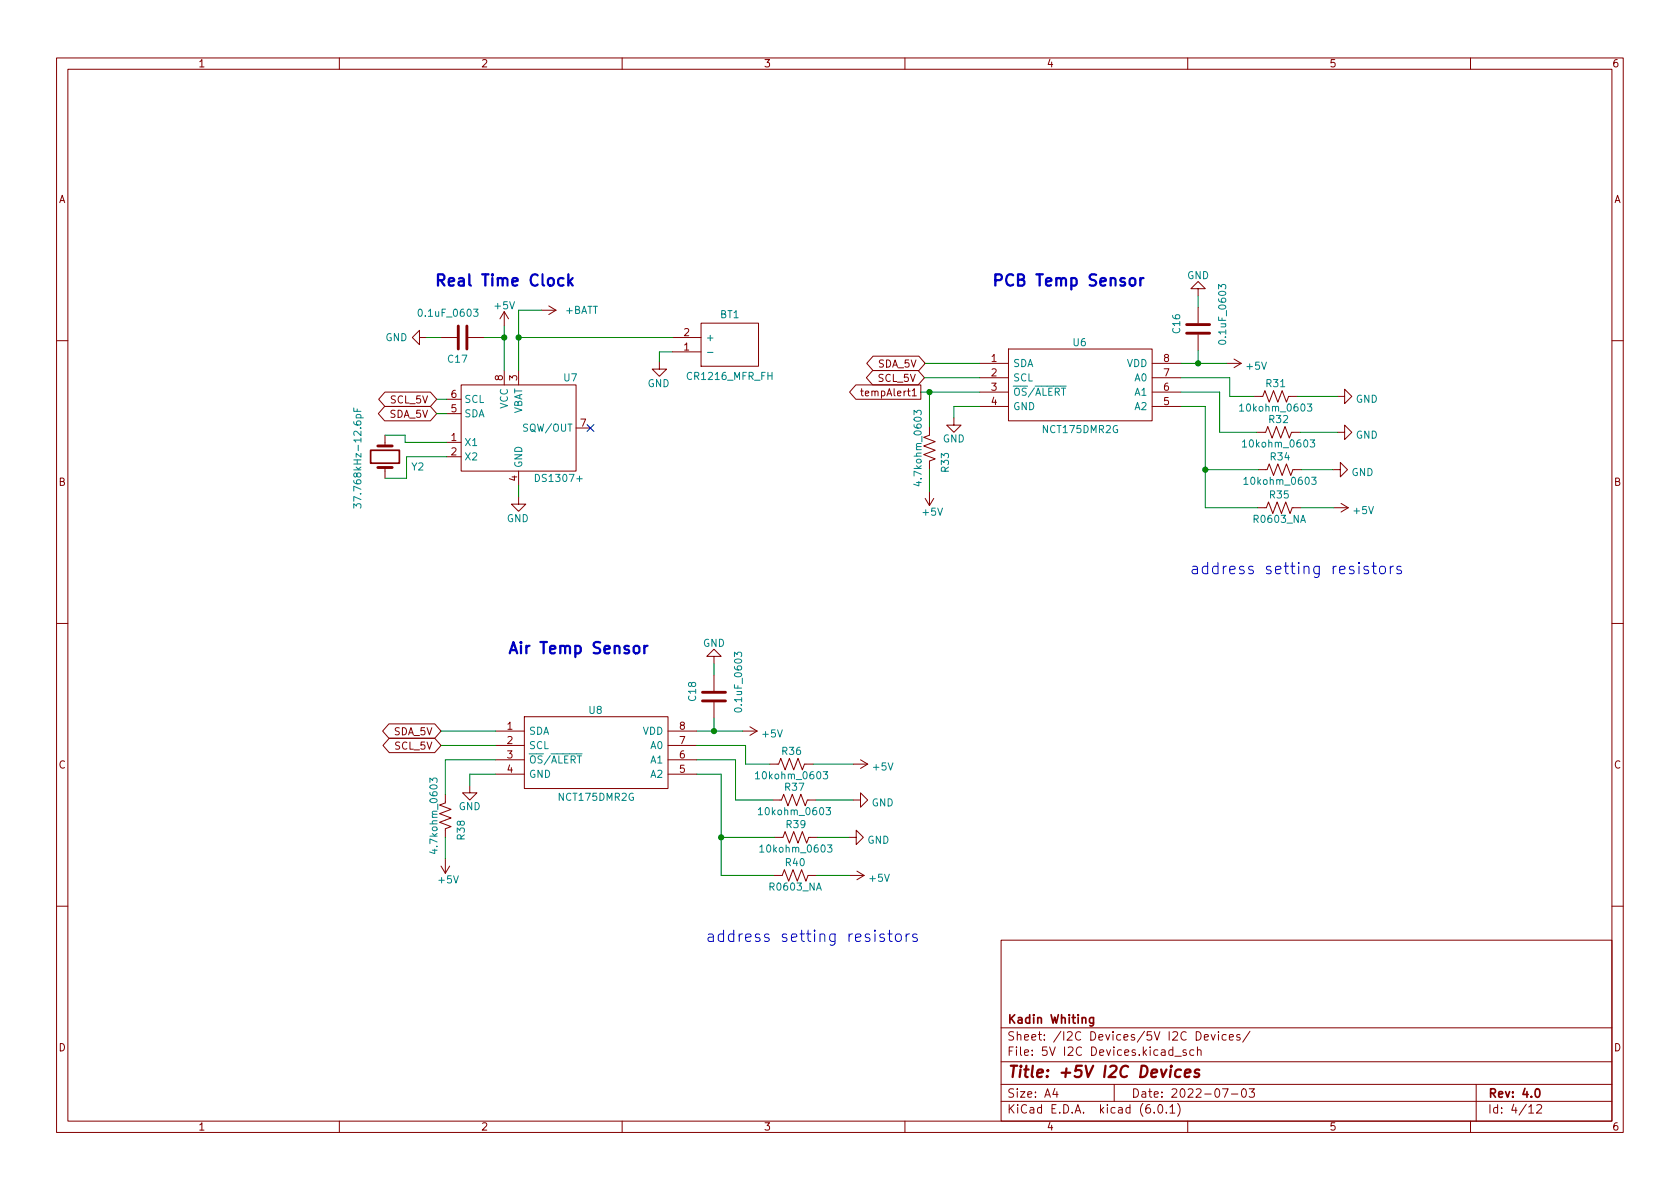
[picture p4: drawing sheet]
<svg xmlns="http://www.w3.org/2000/svg" width="297mm" height="210mm" viewBox="0 0 297 210" stroke-linecap="round" stroke-linejoin="round" font-family="sans-serif">
<g fill="none" stroke="#840000" stroke-width=".18">
<path d="M10 10.2h277v190.1h-277zM12 12.2h273v186.1h-273zM60 10.2v2M110 10.2v2M160 10.2v2M210 10.2v2M260 10.2v2M74.2 59.7v-1.3l-1.3 1.3 1.3 1.3v-1.3h1.2M78 59.7h2.8M82.8 59.7h2.8M89.2 55.1l-.8 1.3M89.2 55.1v2.6"/>
<path d="M89.2 55.1l.7 1.3M95.8 54.9h2.5M97 54.1l1.3 .8M98.3 54.9l-1.3 .7M118.9 59.7h5.1M124 57.1h10.1v7.7h-10.1zM211.8 51h1.3l-1.3-1.2-1.2 1.2h1.2v1.3M211.8 54.4v2.7M211.8 59.2v2.8M10 60.2h2M68 71.9h8.1l1.1 1.2-1.1 1.3h-8.1l-1.1-1.3zM68.1 69.3h8l1.1 1.3-1.1 1.3h-8l-1.2-1.3z"/>
<path d="M68.1 77v1.9M79 78.2h2.5M79 73.1h2.5M79 70.6h2.5M81.5 68.1h20.4v15.2h-20.4zM89.2 65.5v2.6M91.7 65.5v2.6M101.9 75.7h2.5M116.6 64v1.3h1.3l-1.3 1.2-1.3-1.2h1.3M118.9 62.2h5.1M151.3 68.1h11.5v2.5h-11.5l-1.1-1.3zM152.2 69.2h.4"/>
<path d="M152.3 68.7v1.1l.3 .2M154.3 65.5h8l1.1 1.3-1.1 1.3h-8l-1.1-1.3zM154.4 63h8.1l1.1 1.3-1.1 1.2h-8.1l-1.2-1.2zM161.3 70h.7M164.3 75.4v1.6l-1 .3 2.1 .8-2.1 .8 2.1 .7-2.1 .8 2.1 .7-1.1 .4v1.6M168.7 73.9v1.3h1.2l-1.2 1.2-1.3-1.2h1.3M173.2 64.3h5.1M173.2 66.8h5.1M173.2 69.3h5.1M173.2 71.9h5.1M178.3 61.7h25.4v12.7h-25.4zM203.7 64.3h5.1"/>
<path d="M203.7 66.8h5.1M203.7 69.3h5.1M203.7 71.9h5.1M216.9 64.3h2.6M218.2 63.5l1.3 .8M219.5 64.3l-1.3 .7M221.7 70.1h1.6l.3-1 .8 2 .8-2 .7 2 .8-2 .8 2 .3-1h1.6M222.2 76.4h1.6l.4-1 .7 2.1 .8-2.1 .7 2.1 .8-2.1 .8 2.1 .3-1.1h1.6M236.5 70.1h1.2v-1.3l1.3 1.3-1.3 1.3v-1.3M236.5 76.4h1.2v-1.2l1.3 1.2-1.3 1.3v-1.3M285 60.2h2M68.1 82.7v1.9"/>
<path d="M79 80.8h2.5M91.7 87.9v1.2h1.3l-1.3 1.3-1.3-1.3h1.3M91.7 83.3v2.5M163.6 88.1l.7 1.3M164.3 86.9v2.5M165.1 88.1l-.8 1.3M222.4 89.8h1.5l.4-1 .7 2 .8-2 .8 2 .7-2 .8 2 .4-1h1.5M222.5 83.1h1.5l.4-1.1 .8 2.1 .7-2.1 .8 2.1 .8-2.1 .7 2.1 .4-1h1.5M235.7 83.1h1.3v-1.3l1.3 1.3-1.3 1.2v-1.2M235.8 89.8h2.6M237.1 89l1.3 .8M238.4 89.8l-1.3 .7"/>
<path d="M10 110.2h2M126.2 116.1h1.3l-1.3-1.3-1.2 1.3h1.2v1.2M126.2 119.4v2.8M285 110.2h2M68.8 128h8.1l1.1 1.3-1.1 1.3h-8.1l-1.1-1.3zM68.8 130.5h8.1l1.1 1.3-1.1 1.3h-8.1l-1.1-1.3zM83.1 138.9v1.3h1.2l-1.2 1.3-1.3-1.3h1.3M87.6 129.3h5.1M87.6 131.8h5.1M87.6 134.4h5.1M87.6 136.9h5.1M92.7 126.7h25.4v12.7h-25.4z"/>
<path d="M118.1 129.3h5.1M118.1 131.8h5.1M118.1 134.4h5.1M118.1 136.9h5.1M126.2 124.2v2.8M131.3 129.3h2.6M132.6 128.5l1.3 .8M133.9 129.3l-1.3 .7M136.1 135.1h1.6l.3-1 .8 2 .8-2 .7 2 .8-2 .8 2 .3-1h1.6M150.9 135.1h2.5M152.1 134.4l1.3 .7M153.4 135.1l-1.3 .8"/>
<path d="M78 153.2l.7 1.2M78.7 140.5v1.5l-1 .4 2.1 .7-2.1 .8 2.1 .7-2.1 .8 2.1 .8-1.1 .4v1.5M78.7 151.9v2.5M79.5 153.2l-.8 1.2M136.7 141.5h1.5l.4-1 .7 2 .8-2 .7 2 .8-2 .8 2 .3-1h1.6M136.8 154.8h1.5l.4-1 .7 2 .8-2 .8 2 .7-2 .8 2 .4-1h1.5M136.9 148.1h1.5l.4-1 .8 2 .7-2 .8 2 .8-2 .7 2 .4-1h1.5M150.1 148.1h1.3v-1.3l1.3 1.3-1.3 1.2v-1.2M150.2 154.8h2.6M150.9 141.5h1.2v-1.3l1.3 1.3-1.3 1.2v-1.2M151.5 154l1.3 .8M152.8 154.8l-1.3 .8"/>
<path d="M10 160.2h2M177 166.3h108v32h-108zM285 160.2h2M60 198.3v2M110 198.3v2M160 198.3v2M177 194.8h108M177 191.8h108M177 187.8h108M177 181.8h108M186.5 192.5l-.4 1h1M186.9 193v1"/>
<path d="M197 191.8v3M204.1 196.7v.1M204.9 195.4l.2-.1a.81 .81 0 0 1 .6 .7 .81 .81 0 0 1-.3 .8h-.2a.81 .81 0 0 1-.6-.6 .81 .81 0 0 1 .3-.8zM206.2 196.7v.1M206.9 195.8l.4-.5v1.5M206.9 196.8h.8M207.7 186.8h1.2M208.2 195.1a1.72 1.72 0 0 1 0 2.3M209.7 185.7l-.3-.1-.3 .2 .1 .3 .5 .1v.4h-.6M210 198.3v2M211.1 185.7l-.5-.1-.2 .3v.4l.1 .3h.6M211.7 185.8l.2-.2 .4 .1 .1 .9"/>
<path d="M211.7 185.1v1.5M212.9 183.4l.7-.1v-.3l-.5-.1-.2 .2 .1 .8h.6M214.1 182.9l.4 1 .4-1M215.4 182.4v.2M215.4 182.9v1M216.1 192.5h1l-.6 1.5M216.8 183l-.4-.1-.3 .3v.4l.1 .3h.6M217.4 183.4l.7-.1-.1-.3-.4-.1-.2 .2v.8h.6M217.7 193.5h1.2M219.2 183l-.3-.1-.3 .2 .1 .3 .5 .1v.4h-.6M219.7 192.6l.2-.1a.81 .81 0 0 1 .5 .7 .81 .81 0 0 1-.3 .8h-.1a.81 .81 0 0 1-.6-.6 .81 .81 0 0 1 .3-.8zM220.9 192.5h.9l-.5 .6 .4 .1v.7l-.2 .1h-.4l-.2-.1"/>
<path d="M221 182.4l-1.3 1.9M260 198.3v2M261 191.8v6.5M270.3 195.8l.4-.5v1.5M270.3 196.8h.9M271.7 195.5l.6-.2 .2 .2 .1 .3-.9 1h.9"/>
</g>
<path d="M65.5 79.6h5.1v2.3h-5.1zM193.3 179.9v1.2l-.2 .3h-.4M193.3 180l-.4-.1-.3 .3v.4l.2 .3h.5M271.6 192.6l.2-.1a.82 .82 0 0 1 .6 .7 .82 .82 0 0 1-.3 .8h-.2a.81 .81 0 0 1-.6-.6 .81 .81 0 0 1 .3-.8z" fill="none" stroke="#840000" stroke-width=".3"/>
<path d="M208.8 189.2a.66 .66 0 0 0-1 .3v.6l.1 .3 .2 .1 .6-.1M209.5 189.8l1-.2-.1-.4-.1-.1-.6 .1-.2 1 .2 .3 .6-.1M212 189.2a.49 .49 0 0 0-.7 .3v.2l.7 .2v.3l-.3 .3-.6-.1" fill="none" stroke="#840000" stroke-width=".4"/>
<g fill="none" stroke="#008484" stroke-width=".18">
<path d="M83.7 54.7h.8l-.4 .5 .4 .1v.5l-.2 .1-.6-.1M215.5 51.1v-.8l.4 .4 .2-.3h.5l.1 .1-.1 .6M62.6 72.1v.6h1.2M63.2 72.3v.4M125.1 62.3h1M161.6 73.3v-.7l.5 .4 .1-.4h.6l.1 .2-.1 .5M219.2 71.8l.3-.4v1.3M219.2 72.7h.7M219.7 78.1l.3-.3v1.3M219.7 79.1h.7M231.1 71.4h.8l-.4 .5 .4 .1v.6l-.2 .1-.6-.1M231.7 77.8h.7l-.4 .5 .4 .1v.5l-.2 .2-.5-.2"/>
<path d="M62.6 89.9v-.8l.4 .4 .2-.4h.5l.1 .2-.1 .6M162.5 85.1v.8l-.9-.3M219.9 84.8l.4-.4v1.3M219.9 85.7h.8M231.9 84.4h.8l-.4 .5 .3 .1v.5l-.1 .2-.6-.2M129.9 116.1v-.8l.4 .5 .2-.4h.5l.1 .2-.1 .5M76 138.4v-.8l.5 .4 .1-.4h.6l.1 .2-.1 .6M133.6 136.8l.3-.3v1.2M133.6 137.7h.7M145.5 136.5h.8l-.4 .4 .4 .2v.5l-.2 .1-.6-.1M76.9 150.2v.7l-.9-.3M134.1 143.2l.3-.4v1.3"/>
<path d="M134.1 144.1h.7M134.3 149.8l.4-.4v1.3M134.3 150.7h.8M146.1 142.8h.7l-.4 .5 .4 .1v.6l-.2 .1-.5-.1M146.3 149.4h.8l-.4 .5 .3 .1v.6l-.1 .1-.6-.1"/>
</g>
<path d="M81 57.7v4M82.5 57.7v4M209.8 58.9h4.1M209.8 57.4h4.1M66.8 78.9h2.5M66.8 82.7h2.5M124.2 123.9h4.1M124.2 122.4h4.1" fill="none" stroke="#840000" stroke-width=".51"/>
<path d="M99.6 49.3l-.5-.1-.4 .4v.5l.2 .3 .2 .1 .5-.1M100.5 48.5v2M100.7 49.7l.6 .8M101.3 49.2l-.8 .7M199.9 49.3a.54 .54 0 0 1 .9 .3v.5a.54 .54 0 0 1-.6 .4 .54 .54 0 0 1-.5-.4v-.5zM201.6 49.2v1.3M202.2 49.2a.51 .51 0 0 0-.6 .4M112.1 114.4a.54 .54 0 0 1 .5-.2 .54 .54 0 0 1 .5 .4v.6a.54 .54 0 0 1-.6 .4 .54 .54 0 0 1-.5-.4zM113.9 114.2v1.3M114.5 114.2a.51 .51 0 0 0-.6 .4" fill="none" stroke="#0000c2" stroke-width=".4"/>
<g fill="none" stroke="#0000c2" stroke-width=".18">
<path d="M242.9 99.5v1.7l.1 .2 .3 .1M241.9 100.2l-.5-.1-.2 .3v.3l.7 .2 .1 .2-.1 .3-.2 .1-.5-.1M242.6 100.1h.7M244 100.3a.54 .54 0 0 1 .5-.2 .54 .54 0 0 1 .5 .4v.6a.54 .54 0 0 1-.6 .4 .54 .54 0 0 1-.5-.4zM245.8 100.1v1.4M246.4 100.1a.51 .51 0 0 0-.6 .4M247.7 100.2l-.5-.1-.2 .3 .1 .3 .6 .2 .1 .2-.1 .3-.2 .1-.5-.1M156.3 165.2l-.5-.1-.2 .3v.3l.7 .2 .1 .2-.1 .3-.2 .1-.5-.1M157 165.1h.7M157.3 164.5v1.7l.1 .2 .3 .1M158.4 165.3a.54 .54 0 0 1 .5-.2 .54 .54 0 0 1 .5 .4v.6a.54 .54 0 0 1-.6 .4 .54 .54 0 0 1-.5-.4zM160.2 165.1v1.4"/>
<path d="M160.8 165.1a.51 .51 0 0 0-.6 .4M162.1 165.2l-.5-.1-.2 .3 .1 .3 .6 .2 .1 .2-.1 .3-.2 .1-.5-.1"/>
</g>
<g fill="none" stroke="#008400" stroke-width=".18">
<path d="M75.4 59.7h2.6M85.6 59.7h3.6M89.2 57.7v7.8M91.7 59.7h27.2M95.8 54.9h-4.1v10.6M211.8 52.3v2.1M68.1 77h3.5v1.2h7.4M77.2 73.1h1.8M77.2 70.6h1.8M118.9 62.2h-2.3v1.8M162.8 69.3h10.4M163.4 66.8h9.8"/>
<path d="M163.6 64.3h9.6M164.3 69.3v6.1M173.2 71.9h-4.5v2M208.8 71.9h4.3v17.9h9.3M208.8 69.3h6.8v7.1h6.6M208.8 66.8h8.6v3.3h4.3M208.8 64.3h8.1M211.8 62v2.3M229.4 70.1h7.1M229.9 76.4h6.6M79 80.8h-7.1v3.8h-3.8M91.7 85.8v2.1"/>
<path d="M164.3 83.1v3.8M213.1 83.1h9.4M230 89.8h5.8M230.1 83.1h5.6M126.2 117.3v2.1M78 131.8h9.6M78 129.3h9.6M87.6 134.4h-8.9v6.1M87.6 136.9h-4.5v2M123.2 134.4h6.8v7.1h6.7M123.2 131.8h8.6v3.3h4.3M123.2 136.9h4.3v17.9h9.3"/>
<path d="M123.2 129.3h8.1M126.2 127v2.3M143.8 135.1h7.1M78.7 148.1v3.8M127.5 148.1h9.4M144.3 141.5h6.6M144.4 154.8h5.8M144.5 148.1h5.6"/>
</g>
<path d="M103.8 75.1l1.2 1.2M105 75.1l-1.2 1.2" fill="none" stroke="#000084" stroke-width=".18"/>
<g fill="#008400" stroke="#008400" stroke-width=".18">
<circle cx="211.8" cy="64.3" r=".46"/>
<circle cx="213.1" cy="83.1" r=".46"/>
<circle cx="91.7" cy="59.7" r=".46"/>
<circle cx="89.2" cy="59.7" r=".46"/>
<circle cx="127.5" cy="148.1" r=".46"/>
<circle cx="164.3" cy="69.3" r=".46"/>
<circle cx="126.2" cy="129.3" r=".46"/>
</g>
<g font-size="2.8" fill="#0000c2">
<text x="76.7" y="50.6">Real Time Clock</text>
<text x="175.3" y="50.6">PCB Temp Sensor</text>
<text x="210.3" y="101.6">address setting resistors</text>
<text x="89.7" y="115.6">Air Temp Sensor</text>
<text x="124.7" y="166.6">address setting resistors</text>
</g>
<text font-size="2.8" fill="#840000" x="178" y="190.6">Title: +5V I2C Devices</text>
<g font-size="2.1" fill="#840000">
<text x="178" y="184">Sheet: /I2C Devices/5V I2C Devices/</text>
<text x="178" y="181">Kadin Whiting</text>
<text x="178" y="186.7">File: 5V I2C Devices.kicad_sch</text>
<text x="178" y="196.9">KiCad E.D.A. kicad (6.0.1)</text>
<text x="178" y="194.1">Size: A4</text>
<text x="200" y="194.1">Date: 2022-07-03</text>
<text x="263" y="194.1">Rev: 4.0</text>
<text x="263" y="196.9">Id: 4/12</text>
</g>
<g font-size="1.8" fill="#840000">
<text x="35" y="11.9">1</text>
<text x="85" y="11.9">2</text>
<text x="135" y="11.9">3</text>
<text x="185" y="11.9">4</text>
<text x="235" y="11.9">5</text>
<text x="285" y="11.9">6</text>
<text x="10.3" y="35.9">A</text>
<text x="285.3" y="35.9">A</text>
<text x="120.9" y="59.4">2</text>
<text x="120.9" y="62">1</text>
<text x="155.3" y="65">SDA_5V</text>
<text x="175.3" y="64">1</text>
<text x="205.8" y="64">8</text>
<text x="69.1" y="71.3">SCL_5V</text>
<text x="79.8" y="70.4">6</text>
<text x="88.9" y="67.3" transform="rotate(-90 88.9 67.3)">8</text>
<text x="91.4" y="67.3" transform="rotate(-90 91.4 67.3)">3</text>
<text x="153.1" y="70.1">tempAlert1</text>
<text x="155.3" y="67.5">SCL_5V</text>
<text x="175.3" y="66.5">2</text>
<text x="175.3" y="69.1">3</text>
<text x="175.3" y="71.6">4</text>
<text x="205.8" y="71.6">5</text>
<text x="205.8" y="69.1">6</text>
<text x="205.8" y="66.5">7</text>
<text x="68.9" y="73.9">SDA_5V</text>
<text x="79.8" y="78">1</text>
<text x="79.8" y="72.9">5</text>
<text x="102.6" y="75.4">7</text>
<text x="79.8" y="80.5">2</text>
<text x="10.3" y="85.9">B</text>
<text x="91.4" y="85.1" transform="rotate(-90 91.4 85.1)">4</text>
<text x="285.3" y="85.9">B</text>
<text x="69.7" y="130">SDA_5V</text>
<text x="89.7" y="129">1</text>
<text x="89.7" y="131.6">2</text>
<text x="120.2" y="131.6">7</text>
<text x="120.2" y="129">8</text>
<text x="10.3" y="135.9">C</text>
<text x="69.9" y="132.5">SCL_5V</text>
<text x="89.7" y="134.1">3</text>
<text x="89.7" y="136.6">4</text>
<text x="120.2" y="136.6">5</text>
<text x="120.2" y="134.1">6</text>
<text x="285.3" y="135.9">C</text>
<text x="10.3" y="185.9">D</text>
<text x="285.3" y="185.9">D</text>
<text x="35" y="199.9">1</text>
<text x="85" y="199.9">2</text>
<text x="135" y="199.9">3</text>
<text x="185" y="199.9">4</text>
<text x="235" y="199.9">5</text>
<text x="285" y="199.9">6</text>
</g>
<g font-size="1.8" fill="#008484">
<text x="209.9" y="49.3">GND</text>
<text x="74.5" y="56">0.1uF_0603</text>
<text x="87.6" y="54.7">+5V</text>
<text x="100" y="55.5">+BATT</text>
<text x="127.4" y="56.3">BT1</text>
<text x="208.7" y="58.9" transform="rotate(-90 208.7 58.9)">C16</text>
<text x="68.1" y="60.3">GND</text>
<text x="79.3" y="64.1">C17</text>
<text x="124.7" y="60.3">+</text>
<text x="179.1" y="64.9">SDA</text>
<text x="189.8" y="61.2">U6</text>
<text x="199.2" y="64.9">VDD</text>
<text x="216.8" y="60.4" transform="rotate(-90 216.8 60.4)">0.1uF_0603</text>
<text x="220.5" y="65.4">+5V</text>
<text x="82" y="71.2">SCL</text>
<text x="99.7" y="67.4">U7</text>
<text x="114.5" y="68.4">GND</text>
<text x="121.7" y="67.2">CR1216_MFR_FH</text>
<text x="179.1" y="67.4">SCL</text>
<text x="179.1" y="70">~{OS}/~{ALERT}</text>
<text x="200.7" y="70">A1</text>
<text x="200.7" y="67.4">A0</text>
<text x="223.9" y="68.4">R31</text>
<text x="239.7" y="71.2">GND</text>
<text x="82" y="73.8">SDA</text>
<text x="89.8" y="72.3" transform="rotate(-90 89.8 72.3)">VCC</text>
<text x="92.3" y="73.4" transform="rotate(-90 92.3 73.4)">VBAT</text>
<text x="92.9" y="76.3">SQW/OUT</text>
<text x="179.1" y="72.5">GND</text>
<text x="184.5" y="76.6">NCT175DMR2G</text>
<text x="200.7" y="72.5">A2</text>
<text x="219.8" y="72.8">10kohm_0603</text>
<text x="224.4" y="74.8">R32</text>
<text x="239.7" y="77.6">GND</text>
<text x="72.8" y="83.2">Y2</text>
<text x="82" y="78.9">X1</text>
<text x="82" y="81.4">X2</text>
<text x="92.3" y="82.8" transform="rotate(-90 92.3 82.8)">GND</text>
<text x="166.7" y="78.2">GND</text>
<text x="167.8" y="83.4" transform="rotate(-90 167.8 83.4)">R33</text>
<text x="220.3" y="79.1">10kohm_0603</text>
<text x="224.7" y="81.4">R34</text>
<text x="63.9" y="88.4" transform="rotate(-90 63.9 88.4)">37.768kHz-12.6pF</text>
<text x="95.1" y="85.2">DS1307+</text>
<text x="162.9" y="85.3" transform="rotate(-90 162.9 85.3)">4.7kohm_0603</text>
<text x="220.5" y="85.7">10kohm_0603</text>
<text x="224.6" y="88.1">R35</text>
<text x="238.9" y="84.2">GND</text>
<text x="89.6" y="92.3">GND</text>
<text x="163.2" y="91.2">+5V</text>
<text x="221.8" y="92.5">R0603_NA</text>
<text x="239.4" y="90.9">+5V</text>
<text x="124.3" y="114.4">GND</text>
<text x="123.1" y="123.9" transform="rotate(-90 123.1 123.9)">C18</text>
<text x="131.2" y="125.4" transform="rotate(-90 131.2 125.4)">0.1uF_0603</text>
<text x="93.5" y="129.9">SDA</text>
<text x="104.2" y="126.2">U8</text>
<text x="113.6" y="129.9">VDD</text>
<text x="134.9" y="130.4">+5V</text>
<text x="93.5" y="132.5">SCL</text>
<text x="93.5" y="135">~{OS}/~{ALERT}</text>
<text x="93.5" y="137.5">GND</text>
<text x="115.1" y="137.5">A2</text>
<text x="115.1" y="135">A1</text>
<text x="115.1" y="132.5">A0</text>
<text x="134.2" y="137.8">10kohm_0603</text>
<text x="138.3" y="133.5">R36</text>
<text x="154.5" y="136.2">+5V</text>
<text x="81.1" y="143.3">GND</text>
<text x="98.9" y="141.6">NCT175DMR2G</text>
<text x="138.8" y="139.8">R37</text>
<text x="154.1" y="142.6">GND</text>
<text x="82.2" y="148.4" transform="rotate(-90 82.2 148.4)">R38</text>
<text x="134.7" y="144.1">10kohm_0603</text>
<text x="139.1" y="146.4">R39</text>
<text x="153.3" y="149.2">GND</text>
<text x="77.3" y="150.3" transform="rotate(-90 77.3 150.3)">4.7kohm_0603</text>
<text x="134.9" y="150.7">10kohm_0603</text>
<text x="139" y="153.2">R40</text>
<text x="153.8" y="155.9">+5V</text>
<text x="77.6" y="156.2">+5V</text>
<text x="136.2" y="157.5">R0603_NA</text>
</g>
</svg>
